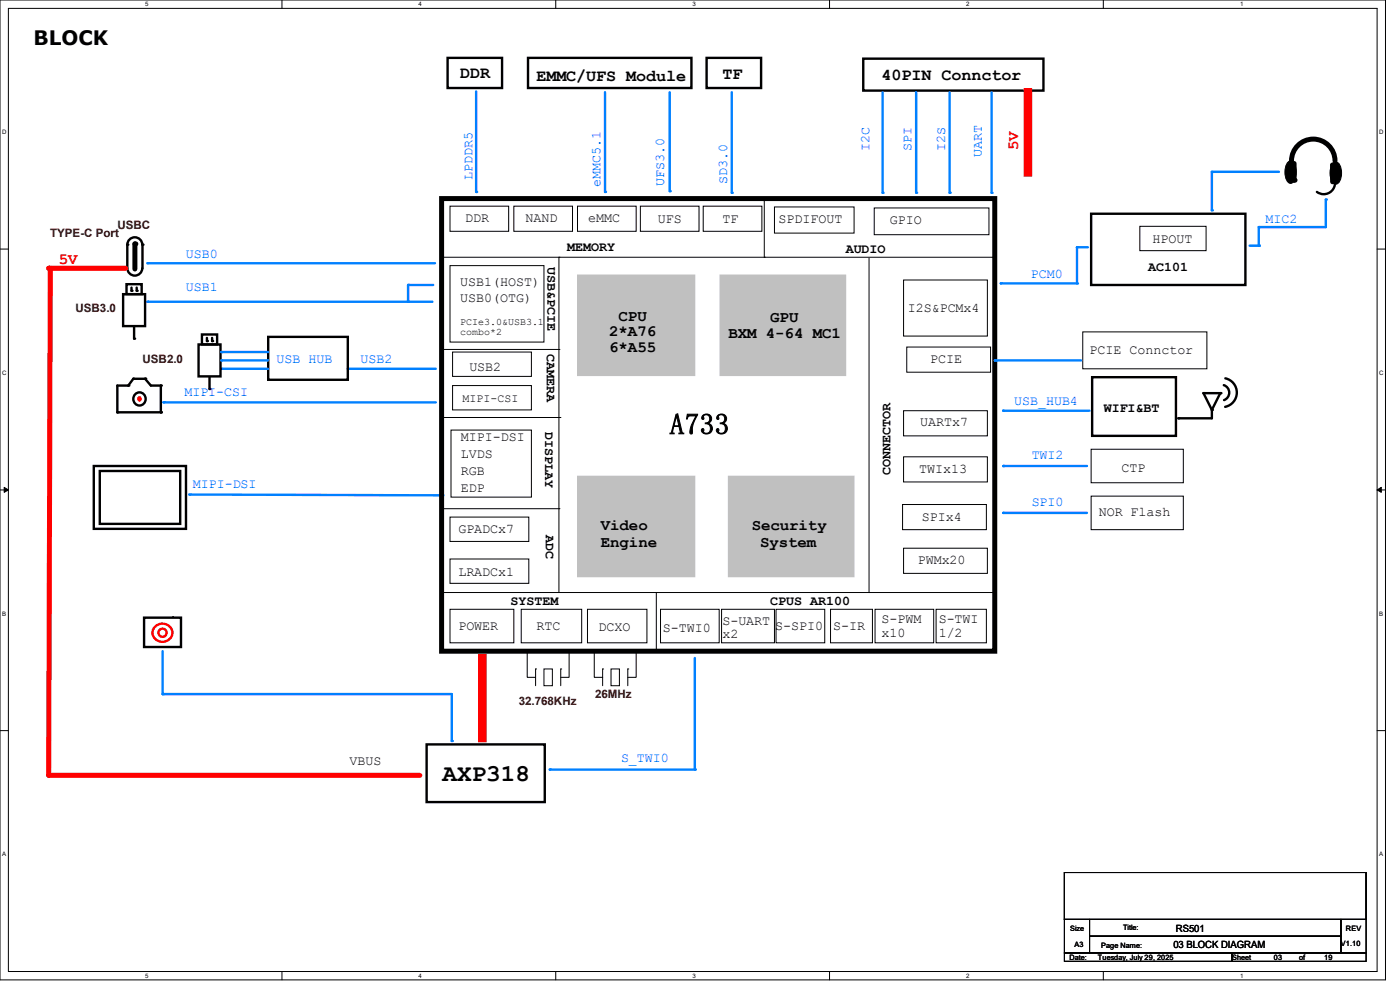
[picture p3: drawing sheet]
<svg xmlns="http://www.w3.org/2000/svg" width="297mm" height="210mm" viewBox="0 0 297 210" stroke-linecap="round" stroke-linejoin="round" font-family="sans-serif">
<g fill="none" stroke="#000" stroke-width=".21">
<path d="M0 0h293.9v207.9h-293.9zM1.8 1.8h290.3v204.3h-290.3zM59.8 0v1.8M117.9 0v1.8M176 0v1.8M234.1 0v1.8M0 52.8h1.8M292.1 52.8h1.8M0 103.9h1.8M.9 103.4l.9 .5-.9 .5zM292.1 103.9l.9-.5v1zM292.1 103.9h1.8"/>
<path d="M0 155h1.8M292.1 155h1.8M59.8 206.1v1.8M117.9 206.1v1.8M176 206.1v1.8M234.1 206.1v1.8"/>
</g>
<path d="M.9 103.4l.9 .5-.9 .5zM292.1 103.9l.9-.5v1z" fill="#000"/>
<path d="M122.5 58.3h24.9v21.4h-24.9z" fill-rule="evenodd" fill="#c0c0c0"/>
<path d="M122.5 58.3h24.9v21.4h-24.9z" fill="none" stroke="#c0c0c0" stroke-width=".21"/>
<path d="M152.7 58.3h26.7v21.4h-26.7z" fill-rule="evenodd" fill="#c0c0c0"/>
<path d="M152.7 58.3h26.7v21.4h-26.7z" fill="none" stroke="#c0c0c0" stroke-width=".21"/>
<path d="M122.5 101h24.9v21.3h-24.9z" fill-rule="evenodd" fill="#c0c0c0"/>
<path d="M122.5 101h24.9v21.3h-24.9z" fill="none" stroke="#c0c0c0" stroke-width=".21"/>
<path d="M154.5 101h26.7v21.3h-26.7z" fill-rule="evenodd" fill="#c0c0c0"/>
<path d="M154.5 101h26.7v21.3h-26.7z" fill="none" stroke="#c0c0c0" stroke-width=".21"/>
<g fill="none" stroke="#000" stroke-width=".21">
<path d="M95.5 43.7h12.4v5.4h-12.4zM109 43.7h12.5v5.4h-12.5zM185.5 44.1h24.3v5.7h-24.3zM191.7 59.4h17.8v11.9h-17.8zM241.8 48h14.1v5.2h-14.1zM192.4 73.6h17.7v5.4h-17.7zM191.7 96.9h17.8v5.3h-17.8zM191.7 87.1h17.8v5.4h-17.8zM191.5 107h17.8v5.4h-17.8zM191.7 116.3h17.8v5.3h-17.8zM95.5 129.2h13.5v7.2h-13.5zM110.6 129.2h12.8v7.2h-12.8z"/>
<path d="M124.6 129.2h12.6v7.2h-12.6zM153.1 129.2h11.2v7.2h-11.2zM176.2 129.2h8.9v7.2h-8.9zM185.6 129.2h12.5v7.2h-12.5z"/>
</g>
<path d="M90.5 157.9h25.1v12.2h-25.1z" fill="none" stroke="#000" stroke-width=".51"/>
<path d="M31.3 64h60.4" fill="none" stroke="#0080ff" stroke-width=".51"/>
<circle cx="31.3" cy="64" r=".25" fill="#0080ff"/>
<path d="M40.2 104.9l53.9 .2" fill="none" stroke="#0080ff" stroke-width=".51"/>
<circle cx="40.2" cy="104.9" r=".25" fill="#0080ff"/>
<path d="M95.8 147.2v10" fill="none" stroke="#0080ff" stroke-width=".51"/>
<circle cx="95.8" cy="157.2" r=".25" fill="#0080ff"/>
<path d="M101.5 138.9h1.6v18.5h-1.6z" fill-rule="evenodd" fill="#f00"/>
<path d="M101.5 138.9h1.6v18.5h-1.6z" fill="none" stroke="#f00" stroke-width=".21"/>
<path d="M10.3 164.5h78.8" fill="none" stroke="#f00" stroke-width="1.1"/>
<circle cx="10.3" cy="164.5" r=".53" fill="#f00"/>
<g fill="none" stroke="#000" stroke-width=".21">
<path d="M93.7 54.6h116.8M118.6 54.6h.1M118.6 54.6v71.1M162.1 54.6h.1M162.1 42.1v12.5M184.4 54.8v70.9M210.5 54.6h.1M93.7 125.7h.1M93.7 125.7h117.3M111.8 138.3v5.4h1.8M120.7 138.3v5.4h-1.7M126.1 138.3v5.4h1.7"/>
<path d="M135 138.3v5.4h-1.8M139.2 138.1h.1M139.2 125.7v12.4M184.4 125.7h.1M113.6 141.9h.1M113.6 141.9v3.6M115.4 141.9h1.8v3.6h-1.8zM119 141.9h.1M119 141.9v3.6M127.8 141.9h.1M127.8 141.9v3.6M129.6 141.9h1.8v3.6h-1.8z"/>
<path d="M133.2 141.9h.1M133.2 141.9v3.6"/>
</g>
<path d="M19.9 98.8h19.6v13.4h-19.6z" fill="none" stroke="#000" stroke-width=".51"/>
<path d="M212.8 98.8h17.8" fill="none" stroke="#0080ff" stroke-width=".51"/>
<circle cx="212.8" cy="98.8" r=".25" fill="#0080ff"/>
<path d="M212.8 87.1h18.3" fill="none" stroke="#0080ff" stroke-width=".51"/>
<circle cx="212.8" cy="87.1" r=".25" fill="#0080ff"/>
<path d="M231.7 80h17.8v12.5h-17.8z" fill="none" stroke="#000" stroke-width=".51"/>
<path d="M93.7 42.1h117.3v96h-117.3z" fill="none" stroke="#000" stroke-width="1.1"/>
<path d="M101 19.4v21.3" fill="none" stroke="#0080ff" stroke-width=".51"/>
<circle cx="101" cy="40.7" r=".25" fill="#0080ff"/>
<path d="M128.4 19.6v21.1" fill="none" stroke="#0080ff" stroke-width=".51"/>
<circle cx="128.4" cy="40.7" r=".25" fill="#0080ff"/>
<path d="M155.2 19.6v21.3" fill="none" stroke="#0080ff" stroke-width=".51"/>
<circle cx="155.2" cy="40.9" r=".25" fill="#0080ff"/>
<g fill="none" stroke="#000" stroke-width=".21">
<path d="M164.3 43.9h16.9v5.5h-16.9zM93.7 74.1h24.9M118.6 74.1h.1M93.9 88.6h24.9M95.7 91.2h17v14.3h-17zM96 81.8h16.7v5.2h-16.7zM118.8 88.6h.1M231.5 95.3h19.5v7.1h-19.5zM93.7 107.9h24.9M95.5 109.7h16.7v5.2h-16.7zM95.5 118.6h16.7v5.1h-16.7zM118.6 107.9h.1"/>
<path d="M140.1 129.2h12.5v7.2h-12.5zM198.6 129.2h10.7v7.2h-10.7z"/>
</g>
<path d="M116.6 163.2h30.8" fill="none" stroke="#0080ff" stroke-width=".51"/>
<circle cx="116.6" cy="163.2" r=".25" fill="#0080ff"/>
<path d="M147.4 139.6v23.6" fill="none" stroke="#0080ff" stroke-width=".51"/>
<circle cx="147.4" cy="163.2" r=".25" fill="#0080ff"/>
<path d="M86.6 60.5h5.3" fill="none" stroke="#0080ff" stroke-width=".51"/>
<circle cx="86.6" cy="60.5" r=".25" fill="#0080ff"/>
<path d="M86.6 60.5v3.5" fill="none" stroke="#0080ff" stroke-width=".51"/>
<circle cx="86.6" cy="64" r=".25" fill="#0080ff"/>
<path d="M31.3 55.8h61" fill="none" stroke="#0080ff" stroke-width=".51"/>
<circle cx="31.3" cy="55.8" r=".25" fill="#0080ff"/>
<path d="M95.5 56.3h19.9v16.3h-19.9zM164.6 129.2h10.4v7.2h-10.4z" fill="none" stroke="#000" stroke-width=".21"/>
<path d="M231.5 45.3h32.7v15.2h-32.7z" fill="none" stroke="#000" stroke-width=".51"/>
<path d="M257.1 36.4v8.2" fill="none" stroke="#0080ff" stroke-width=".51"/>
<circle cx="257.1" cy="44.6" r=".25" fill="#0080ff"/>
<path d="M274 34.1a4.6 4.6 0 0 1 4.6-4.6 4.6 4.6 0 0 1 4.6 4.6M274.5 34.7v3.5M282.7 35v3.6" fill="none" stroke="#000" stroke-width="1.1"/>
<g fill="#000">
<circle cx="274.5" cy="38.2" r=".53"/>
<circle cx="282.7" cy="35" r=".53"/>
</g>
<g fill="#000">
<path d="M273.2 34.4a.82 .82 0 0 1 .8-.3 .82 .82 0 0 1 .6 .7 3.6 3.6 0 0 1-.5 4 .88 .88 0 0 1-1.2-.6 4 4 0 0 1 .3-3.8z" fill-rule="evenodd"/>
<path d="M282.8 34.7a.84 .84 0 0 1 .8-.3 .84 .84 0 0 1 .6 .6 3.5 3.5 0 0 1-.5 4 .9 .9 0 0 1-1.2-.6 3.9 3.9 0 0 1 .3-3.7z" fill-rule="evenodd"/>
</g>
<path d="M273.2 34.4a.82 .82 0 0 1 .8-.3 .82 .82 0 0 1 .6 .7 3.6 3.6 0 0 1-.5 4 .88 .88 0 0 1-1.2-.6 4 4 0 0 1 .3-3.8zM282.8 34.7a.84 .84 0 0 1 .8-.3 .84 .84 0 0 1 .6 .6 3.5 3.5 0 0 1-.5 4 .9 .9 0 0 1-1.2-.6 3.9 3.9 0 0 1 .3-3.7zM36.6 130.9h.1" fill="none" stroke="#000" stroke-width=".21"/>
<path d="M283.2 38.5a2.39 2.39 0 0 1-1.2 2.4 2.39 2.39 0 0 1-2.6-.2M30.6 131h7.8v6.2h-7.8z" fill="none" stroke="#000" stroke-width=".51"/>
<g fill="none" stroke="#f00" stroke-width=".51">
<path d="M33 132.9a2.02 2.02 0 0 1 2.8-.2 2.02 2.02 0 0 1 .2 2.9 2.02 2.02 0 0 1-2.9 .1 2.02 2.02 0 0 1-.1-2.8z"/>
<circle cx="34.5" cy="134.2" r=".87"/>
</g>
<path d="M34.5 147.2h61.3" fill="none" stroke="#0080ff" stroke-width=".51"/>
<circle cx="34.5" cy="147.2" r=".25" fill="#0080ff"/>
<path d="M30.2 51.9a1.59 1.59 0 0 0-1.6-1.6 1.59 1.59 0 0 0-1.6 1.6v5a1.59 1.59 0 0 0 1.6 1.6 1.59 1.59 0 0 0 1.6-1.6M30.2 51.9v5" fill="none" stroke="#000" stroke-width=".51"/>
<g fill="#000">
<circle cx="27" cy="51.9" r=".25"/>
<circle cx="28.6" cy="51.7" r=".53"/>
<circle cx="30.2" cy="51.9" r=".25"/>
</g>
<path d="M28.6 51.7v5.4" fill="none" stroke="#000" stroke-width="1.1"/>
<path d="M10.7 56.9l-.4 107.4" fill="none" stroke="#f00" stroke-width="1.1"/>
<circle cx="10.3" cy="164.3" r=".53" fill="#f00"/>
<path d="M10.3 56.9h16.4" fill="none" stroke="#f00" stroke-width="1.1"/>
<circle cx="10.3" cy="56.9" r=".53" fill="#f00"/>
<path d="M34.5 138.1v9.1" fill="none" stroke="#0080ff" stroke-width=".51"/>
<circle cx="34.5" cy="147.2" r=".25" fill="#0080ff"/>
<path d="M95 12.3h11.5v6.4h-11.5z" fill="none" stroke="#000" stroke-width=".51"/>
<path d="M257.1 36.4h14.2" fill="none" stroke="#0080ff" stroke-width=".51"/>
<circle cx="257.1" cy="36.4" r=".25" fill="#0080ff"/>
<path d="M265.1 52.1h1.9" fill="none" stroke="#0080ff" stroke-width=".51"/>
<circle cx="267" cy="52.1" r=".25" fill="#0080ff"/>
<path d="M267 48.2v3.9" fill="none" stroke="#0080ff" stroke-width=".51"/>
<circle cx="267" cy="52.1" r=".25" fill="#0080ff"/>
<path d="M267 48.2h14.3" fill="none" stroke="#0080ff" stroke-width=".51"/>
<circle cx="267" cy="48.2" r=".25" fill="#0080ff"/>
<path d="M281.3 42.3v5.9" fill="none" stroke="#0080ff" stroke-width=".51"/>
<circle cx="281.3" cy="42.3" r=".25" fill="#0080ff"/>
<path d="M122.5 43.7h12.5v5.4h-12.5zM135.8 43.7h12.5v5.4h-12.5zM149.2 43.7h12.4v5.4h-12.4z" fill="none" stroke="#000" stroke-width=".21"/>
<path d="M142.1 19.6v21" fill="none" stroke="#0080ff" stroke-width=".51"/>
<circle cx="142.1" cy="40.6" r=".25" fill="#0080ff"/>
<g fill="none" stroke="#000" stroke-width=".51">
<path d="M112 12.3h34.7v6.4h-34.7zM149.9 12.3h11.6v6.4h-11.6zM21.2 99.9h17v11.2h-17zM24.9 81.8h2.3l1.1-1.5h2.5l1.2 1.5h2.1v5.7h-9.2z"/>
<circle cx="29.5" cy="84.6" r="1.36"/>
</g>
<g fill="#000">
<circle cx="24.9" cy="87.5" r=".25"/>
<circle cx="27.2" cy="81.8" r=".25"/>
<circle cx="28.3" cy="80.3" r=".25"/>
<circle cx="30.8" cy="80.3" r=".25"/>
<circle cx="34.1" cy="87.5" r=".25"/>
<circle cx="34.1" cy="81.8" r=".25"/>
</g>
<circle cx="29.5" cy="84.6" r=".3" fill="none" stroke="#f00" stroke-width=".51"/>
<path d="M212.3 60.1h16.2" fill="none" stroke="#0080ff" stroke-width=".51"/>
<circle cx="212.3" cy="60.1" r=".25" fill="#0080ff"/>
<path d="M34.7 85.3h57.8" fill="none" stroke="#0080ff" stroke-width=".51"/>
<circle cx="34.7" cy="85.3" r=".25" fill="#0080ff"/>
<path d="M228.5 52.5v7.6" fill="none" stroke="#0080ff" stroke-width=".51"/>
<circle cx="228.5" cy="60.1" r=".25" fill="#0080ff"/>
<path d="M228.5 52.5h2.3" fill="none" stroke="#0080ff" stroke-width=".51"/>
<circle cx="228.5" cy="52.5" r=".25" fill="#0080ff"/>
<path d="M26.1 62.4h4.7v6.8h-4.7zM26.8 60.3h3.3v2.1h-3.3zM27.9 61v.7M28.4 69.3v2.5M29 61v.7M255.3 83.4h3.6l-1.8 3.6zM257.1 87v1.7h-7.1M259.6 81.7a1.68 1.68 0 0 1 1.2 1.6 1.68 1.68 0 0 1-1.1 1.6M259.9 80.3a3.1 3.1 0 0 1 2.5 3 3.1 3.1 0 0 1-2.5 3" fill="none" stroke="#000" stroke-width=".51"/>
<g fill="#000">
<circle cx="27.9" cy="61.7" r=".25"/>
<circle cx="28.4" cy="71.8" r=".25"/>
<circle cx="29" cy="61.7" r=".25"/>
<circle cx="250" cy="88.7" r=".25"/>
<circle cx="255.3" cy="83.4" r=".25"/>
<circle cx="257.1" cy="87" r=".25"/>
<circle cx="258.9" cy="83.4" r=".25"/>
</g>
<path d="M73.8 78.2h18.7" fill="none" stroke="#0080ff" stroke-width=".51"/>
<circle cx="73.8" cy="78.2" r=".25" fill="#0080ff"/>
<path d="M96 74.7h16.7v5.1h-16.7z" fill="none" stroke="#000" stroke-width=".21"/>
<path d="M56.9 71.5h16.9v9.1h-16.9z" fill="none" stroke="#000" stroke-width=".51"/>
<path d="M46.9 78.2h10" fill="none" stroke="#0080ff" stroke-width=".51"/>
<circle cx="46.9" cy="78.2" r=".25" fill="#0080ff"/>
<path d="M42.1 73.1h4.7v6.7h-4.7zM42.8 71h3.3v2.1h-3.3zM43.9 71.7v.6M45 71.7v.6M44.4 80v2.5" fill="none" stroke="#000" stroke-width=".51"/>
<g fill="#000">
<circle cx="43.9" cy="72.3" r=".25"/>
<circle cx="45" cy="72.3" r=".25"/>
<circle cx="44.4" cy="82.5" r=".25"/>
</g>
<path d="M46.9 76.5h10" fill="none" stroke="#0080ff" stroke-width=".51"/>
<circle cx="46.9" cy="76.5" r=".25" fill="#0080ff"/>
<path d="M46.9 74.7h10" fill="none" stroke="#0080ff" stroke-width=".51"/>
<circle cx="46.9" cy="74.7" r=".25" fill="#0080ff"/>
<path d="M183.1 12.4h38.3v6.8h-38.3z" fill="none" stroke="#000" stroke-width=".51"/>
<path d="M187.2 19.6v21.3" fill="none" stroke="#0080ff" stroke-width=".51"/>
<circle cx="187.2" cy="40.9" r=".25" fill="#0080ff"/>
<path d="M194.4 19.6v21.3" fill="none" stroke="#0080ff" stroke-width=".51"/>
<circle cx="194.4" cy="40.9" r=".25" fill="#0080ff"/>
<path d="M201.5 19.6v21.3" fill="none" stroke="#0080ff" stroke-width=".51"/>
<circle cx="201.5" cy="40.9" r=".25" fill="#0080ff"/>
<path d="M210.4 19.6v21.3" fill="none" stroke="#0080ff" stroke-width=".51"/>
<circle cx="210.4" cy="40.9" r=".25" fill="#0080ff"/>
<path d="M217.3 18.8h1.6v18.5h-1.6z" fill-rule="evenodd" fill="#f00"/>
<path d="M217.3 18.8h1.6v18.5h-1.6z" fill="none" stroke="#f00" stroke-width=".21"/>
<path d="M231.5 105.2h19.5v7.2h-19.5z" fill="none" stroke="#000" stroke-width=".21"/>
<path d="M212.8 108.8h17.8" fill="none" stroke="#0080ff" stroke-width=".51"/>
<circle cx="212.8" cy="108.8" r=".25" fill="#0080ff"/>
<path d="M229.7 70.4h26.3v7.8h-26.3z" fill="none" stroke="#000" stroke-width=".21"/>
<path d="M211 76.5h18.4" fill="none" stroke="#0080ff" stroke-width=".51"/>
<circle cx="211" cy="76.5" r=".25" fill="#0080ff"/>
<path d="M225.8 185.1h64v9.9h-64zM225.8 195h5.3v7.1h-5.3zM231.1 195h53.4v3.6h-53.4zM231.1 198.6h53.4v3.5h-53.4zM284.5 195h5.3v7.1h-5.3zM225.8 202.1h35.6v1.8h-35.6zM261.4 202.1h28.4v1.8h-28.4z" fill="none" stroke="#000" stroke-width=".21"/>
<text font-size="6.2" x="142.1" y="92.1">A733</text>
<text font-size="5.1" x="93.9" y="165.7">AXP318</text>
<text font-size="4.2" x="7.1" y="9.6">BLOCK</text>
<g font-size="3.6">
<text x="97.6" y="16.6">DDR</text>
<text x="113.8" y="17.1">EMMC/UFS Module</text>
<text x="153.2" y="16.8">TF</text>
<text x="187" y="17">40PIN Connctor</text>
</g>
<g font-size="3.3" fill="#f00">
<text x="216" y="31.8" transform="rotate(-90 216 31.8)">5V</text>
<text x="12.4" y="56.1">5V</text>
</g>
<g font-size="3.3">
<text x="129.2" y="71.3">2*A76</text>
<text x="131.2" y="68">CPU</text>
<text x="154.5" y="71.8">BXM 4-64 MC1</text>
<text x="163.4" y="68.2">GPU</text>
<text x="129.2" y="74.7">6*A55</text>
<text x="127.5" y="112.4">Video</text>
<text x="159.5" y="112.4">Security</text>
<text x="127.5" y="116">Engine</text>
<text x="161.2" y="116">System</text>
</g>
<g font-size="2.8" fill="#00f">
<text x="184.5" y="32" transform="rotate(-90 184.5 32)">I2C</text>
<text x="193.4" y="32" transform="rotate(-90 193.4 32)">SPI</text>
<text x="200.5" y="32" transform="rotate(-90 200.5 32)">I2S</text>
<text x="208.3" y="33.2" transform="rotate(-90 208.3 33.2)">UART</text>
<text x="100.2" y="38.2" transform="rotate(-90 100.2 38.2)">LPDDR5</text>
<text x="127.4" y="39.7" transform="rotate(-90 127.4 39.7)">eMMC5.1</text>
<text x="140.9" y="39.5" transform="rotate(-90 140.9 39.5)">UFS3.0</text>
<text x="154.3" y="39.1" transform="rotate(-90 154.3 39.1)">SD3.0</text>
<text x="268.5" y="47.2">MIC2</text>
<text x="39.5" y="54.7">USB0</text>
<text x="218.7" y="59">PCM0</text>
<text x="39.5" y="61.8">USB1</text>
<text x="58.7" y="76.9">USB HUB</text>
<text x="76.5" y="76.9">USB2</text>
<text x="39.1" y="84">MIPI-CSI</text>
<text x="215.1" y="85.8">USB_HUB4</text>
<text x="218.9" y="97.4">TWI2</text>
<text x="40.9" y="103.6">MIPI-DSI</text>
<text x="218.9" y="107.3">SPI0</text>
<text x="131.7" y="161.7">S_TWI0</text>
</g>
<g font-size="2.8">
<text x="98.7" y="47">DDR</text>
<text x="111.5" y="47">NAND</text>
<text x="124.8" y="47">eMMC</text>
<text x="139.6" y="47.2">UFS</text>
<text x="153.2" y="47.2">TF</text>
<text x="165.2" y="47.2">SPDIFOUT</text>
<text x="188.8" y="47.4">GPIO</text>
<text x="120.4" y="53.2">MEMORY</text>
<text x="179.4" y="53.6">AUDIO</text>
<text x="244.5" y="51.5">HPOUT</text>
<text x="116.2" y="56.6" transform="rotate(90 116.2 56.6)">USB&amp;PCIE</text>
<text x="243.6" y="57.5">AC101</text>
<text x="97.6" y="64.1">USB0(OTG)</text>
<text x="97.6" y="60.7">USB1(HOST)</text>
<text x="192.6" y="66.3">I2S&amp;PCMx4</text>
<text x="116" y="75" transform="rotate(90 116 75)">CAMERA</text>
<text x="197.4" y="76.9">PCIE</text>
<text x="231.1" y="75.1">PCIE Connctor</text>
<text x="99.6" y="78.7">USB2</text>
<text x="234.1" y="87.4">WIFI&amp;BT</text>
<text x="97.8" y="93.6">MIPI-DSI</text>
<text x="115.7" y="91.6" transform="rotate(90 115.7 91.6)">DISPLAY</text>
<text x="195.2" y="90.4">UARTx7</text>
<text x="97.8" y="97.2">LVDS</text>
<text x="97.8" y="100.8">RGB</text>
<text x="188.9" y="100.8" transform="rotate(-90 188.9 100.8)">CONNECTOR</text>
<text x="195" y="100.4">TWIx13</text>
<text x="237.9" y="100">CTP</text>
<text x="97.8" y="104.3">EDP</text>
<text x="97.2" y="113">GPADCx7</text>
<text x="115.8" y="113.5" transform="rotate(90 115.8 113.5)">ADC</text>
<text x="195.6" y="110.5">SPIx4</text>
<text x="233.1" y="109.5">NOR Flash</text>
<text x="194.7" y="119.6">PWMx20</text>
<text x="97.2" y="122.3">LRADCx1</text>
<text x="108.3" y="128.3">SYSTEM</text>
<text x="163.4" y="128.3">CPUS AR100</text>
<text x="97.2" y="133.6">POWER</text>
<text x="113.8" y="133.6">RTC</text>
<text x="127" y="133.8">DCXO</text>
<text x="140.6" y="134">S-TWI0</text>
<text x="153.2" y="132.6">S-UART</text>
<text x="153.2" y="135.4">x2</text>
<text x="164.5" y="133.6">S-SPI0</text>
<text x="176.7" y="133.6">S-IR</text>
<text x="187" y="132.2">S-PWM</text>
<text x="187" y="135">x10</text>
<text x="199.1" y="132.2">S-TWI</text>
<text x="199.1" y="135">1/2</text>
<text x="74.1" y="162.3">VBUS</text>
</g>
<g font-size="2.5" fill="#400000">
<text x="10.7" y="50.2">TYPE-C Port</text>
<text x="24.9" y="48.5">USBC</text>
<text x="16" y="66.3">USB3.0</text>
<text x="30.2" y="76.9">USB2.0</text>
<text x="110.1" y="149.5">32.768KHz</text>
<text x="126.2" y="148">26MHz</text>
</g>
<text font-size="2.5" x="98.1" y="85.2">MIPI-CSI</text>
<g font-size="2.1">
<text x="97.6" y="68.9">PCIe3.0&amp;USB3.1</text>
<text x="97.6" y="71">combo*2</text>
<text x="249.5" y="197.7">RS501</text>
<text x="248.9" y="201.1">03 BLOCK DIAGRAM</text>
</g>
<g font-size="1.6">
<text x="227" y="197.6">Size</text>
<text x="238.3" y="197.2">Title:</text>
<text x="285.5" y="197.6">REV</text>
<text x="226.9" y="203.6">Date:</text>
<text x="227.9" y="200.9">A3</text>
<text x="232.9" y="203.6">Tuesday, July 29, 2025</text>
<text x="233.6" y="201.1">Page Name:</text>
<text x="261.4" y="203.6">Sheet</text>
<text x="270.3" y="203.6">03</text>
<text x="275.6" y="203.6">of</text>
<text x="280.9" y="203.6">19</text>
<text x="284.5" y="200.6">V1.10</text>
</g>
<g font-size="1.3">
<text x="30.8" y="1.3">5</text>
<text x="88.8" y="1.3">4</text>
<text x="146.9" y="1.3">3</text>
<text x="205" y="1.3">2</text>
<text x="263.1" y="1.3">1</text>
<text x=".5" y="28.4">D</text>
<text x="292.6" y="28.4">D</text>
<text x=".5" y="79.5">C</text>
<text x="292.6" y="79.5">C</text>
<text x=".5" y="130.6">B</text>
<text x="292.6" y="130.6">B</text>
<text x=".5" y="181.7">A</text>
<text x="292.6" y="181.7">A</text>
<text x="30.8" y="207.4">5</text>
<text x="88.8" y="207.4">4</text>
<text x="146.9" y="207.4">3</text>
<text x="205" y="207.4">2</text>
<text x="263.1" y="207.4">1</text>
</g>
</svg>
